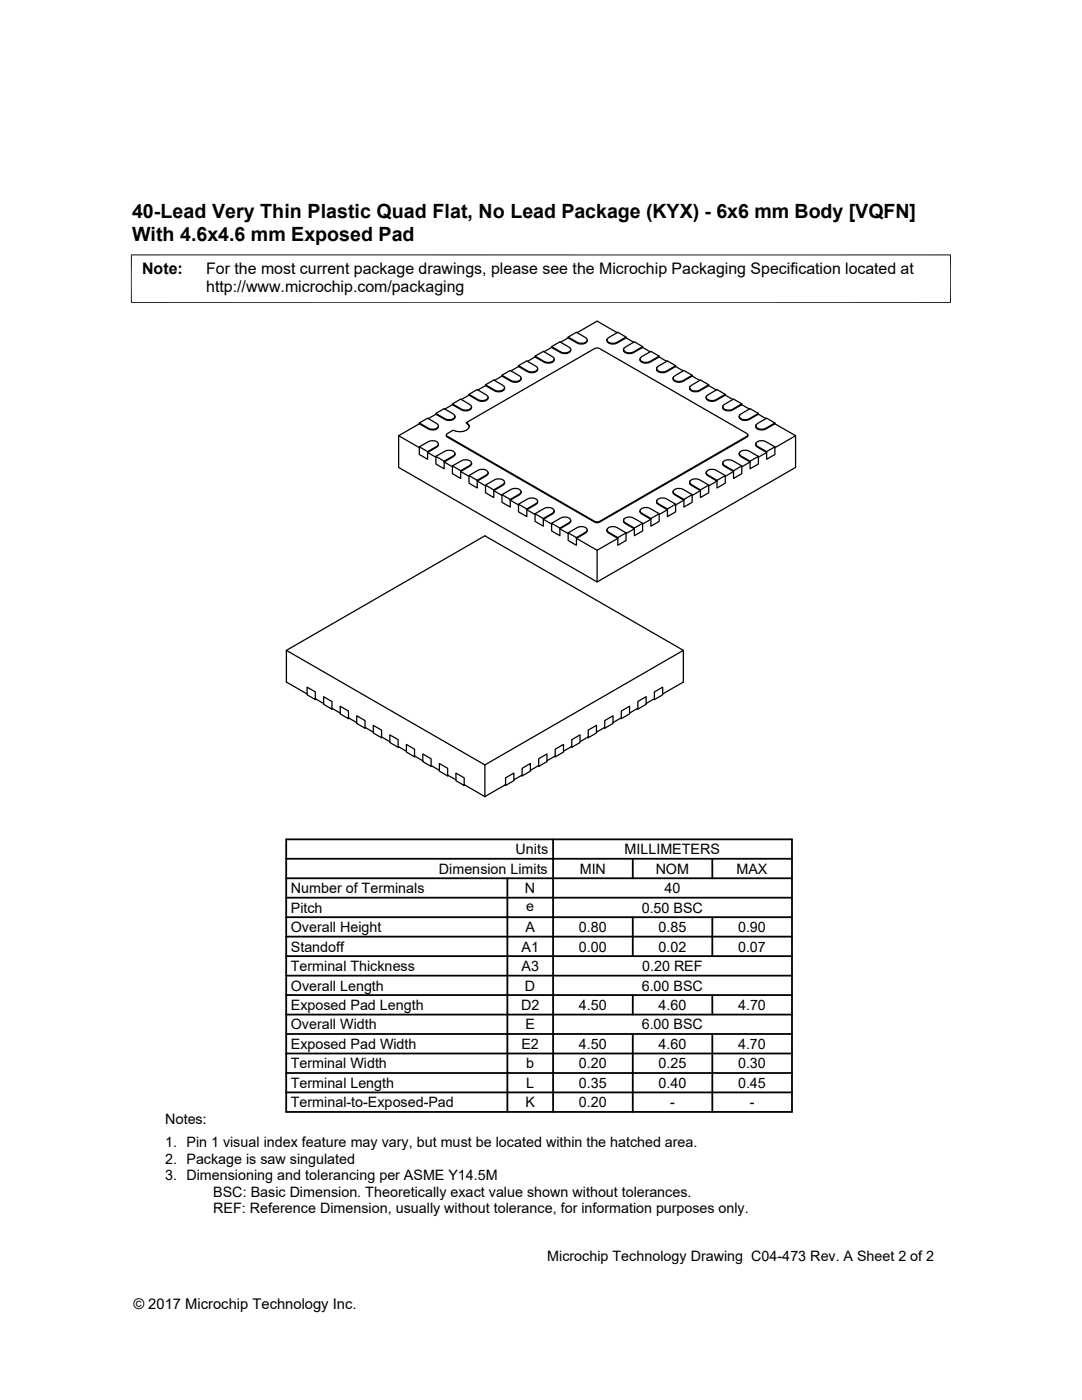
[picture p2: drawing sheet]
<svg xmlns="http://www.w3.org/2000/svg" width="216mm" height="279mm" viewBox="0 0 216 279" stroke-linecap="round" stroke-linejoin="round" font-family="sans-serif">
<g fill="none" stroke="#000" stroke-width=".25">
<path d="M93.6 78.9l1.8 1a1.3 1.3 0 0 0 2-.6M93.6 78.7l1.8 1.1a1.38 1.38 0 0 0 2-.5l-.4-.5-1.8-1.1-1.6 1v.2M93.6 78.9l-1.5 .8M96.9 77l-1.5 .8M96.9 77l1.8 1a1.38 1.38 0 0 0 2-.5v-.1M96.9 76.8l1.8 1.1a1.49 1.49 0 0 0 2-.4l-.1-.4-.3-.2-1.8-1.1-1.6 1v.2M100.2 75.1l1.8 1a1.38 1.38 0 0 0 2-.5v-.1M100.2 74.9l1.8 1a1.36 1.36 0 0 0 2-.4l-.4-.5-1.8-1.1-1.6 1v.2M100.2 75.1l-1.5 .8M103.5 73.2l1.8 1a1.38 1.38 0 0 0 2-.5v-.1M103.5 73l1.8 1a1.36 1.36 0 0 0 2-.4l-.4-.5-1.8-1.1-1.6 1v.2M103.5 73.2l-1.5 .8"/>
<path d="M106.8 71.2l-1.5 .9M106.8 71.2l1.8 1.1a1.38 1.38 0 0 0 2-.5v-.2M106.8 71.1l1.8 1a1.36 1.36 0 0 0 2-.5l-.4-.4-1.8-1.1-1.6 1v.1M110.1 69.3l-1.6 .9M110.1 69.3l1.8 1.1a1.38 1.38 0 0 0 2-.5v-.2M110.1 69.2l1.8 1a1.36 1.36 0 0 0 2-.5l-.4-.4-1.8-1.1-1.6 1v.1M113.4 67.4l-1.6 .9M113.4 67.4l1.8 1.1a1.38 1.38 0 0 0 2-.5v-.2M113.4 67.3l1.8 1a1.36 1.36 0 0 0 2-.5l-.4-.4-1.8-1.1-1.6 1v.1M123.1 66.4l-4-2.3-4 2.3M124.9 67.4l1.5 .9M124.9 67.4l-1.8 1.1a1.38 1.38 0 0 1-2-.5v-.2"/>
<path d="M124.9 67.3l-1.8 1a1.36 1.36 0 0 1-2-.5M124.9 67.4v-.1l-1.6-1-1.8 1.1-.4 .4M128.2 69.3l1.5 .9M128.2 69.3l-1.8 1.1a1.38 1.38 0 0 1-2-.5v-.2M128.2 69.2l-1.8 1a1.36 1.36 0 0 1-2-.5M128.2 69.3v-.1l-1.6-1-1.8 1.1-.4 .4M131.5 71.2l1.5 .9M131.5 71.2l-1.8 1.1a1.38 1.38 0 0 1-2-.5v-.2M131.5 71.1l-1.8 1a1.36 1.36 0 0 1-2-.5M131.5 71.2v-.1l-1.6-1-1.8 1.1-.4 .4M134.8 73.2l-1.8 1a1.38 1.38 0 0 1-2-.5v-.1M134.8 73l-1.8 1a1.36 1.36 0 0 1-2-.4"/>
<path d="M134.8 73.2v-.2l-1.6-1-1.8 1.1-.4 .5M134.8 73.2l1.5 .8M138.1 75.1l-1.8 1a1.38 1.38 0 0 1-2-.5v-.1M138.1 74.9l-1.8 1a1.36 1.36 0 0 1-2-.4M138.1 75.1v-.2l-1.6-1-1.8 1.1-.4 .5M138.1 75.1l1.5 .8M141.4 77l-1.8 1a1.39 1.39 0 0 1-2-.5v-.1M141.4 76.8l-1.8 1.1a1.38 1.38 0 0 1-2-.5M141.4 77v-.2l-1.6-1-1.8 1.1-.4 .5M141.4 77l1.5 .8M144.7 78.9l-1.8 1a1.38 1.38 0 0 1-2-.5v-.1M144.7 78.7l-1.8 1.1a1.36 1.36 0 0 1-2-.5"/>
<path d="M144.7 78.9v-.2l-1.6-1-1.8 1.1-.4 .5M144.7 78.9l1.5 .8M79.5 87l4.2 2.3M83.7 89.2l1.6 .9v1.6l-1.6-1zM83.7 84.6l1.8 1a1.38 1.38 0 0 0 2-.4v-.2M83.7 84.4l1.8 1.1a1.36 1.36 0 0 0 2-.5l-.4-.5-1.8-1-1.6 .9v.2M83.7 84.6l-4.2 2.4M83.7 89.2l1.8-1.1a1.38 1.38 0 0 1 2 .5l-.4 .5-1.8 1M87 91.1l1.6 .9v1.6l-1.6-1zM87 91.1l1.8-1.1a1.38 1.38 0 0 1 2 .5l-.4 .5-1.8 1M87 82.7l-1.6 .8M87 82.7l1.8 1a1.38 1.38 0 0 0 2-.5v-.1"/>
<path d="M87 82.5l1.8 1.1a1.36 1.36 0 0 0 2-.5l-.4-.5-1.8-1-1.6 .9v.2M87.5 88.6v.3l-.4 .3-1.8 1.1 1.7 .9M89.1 86.8l.2 .4 29.4 17 .4 .1 .5-.1 29.4-17 .2-.4M89.1 86.7l1.3-.8a2.37 2.37 0 0 0 3.2-.6v-.4l-.5-.6 25.6-14.7 .4-.2 .5 .2 29.4 16.9 .2 .3-.2 .3-29.4 17-.5 .1-.4-.1-29.4-17-.2-.1zM90.3 93l1.6 .9v1.6l-1.6-1zM90.3 93l1.8-1.1a1.38 1.38 0 0 1 2 .5l-.4 .5-1.8 1M90.3 80.8l1.8 1a1.38 1.38 0 0 0 2-.5v-.1M90.3 80.8l-1.5 .8M90.3 80.6l1.8 1.1a1.36 1.36 0 0 0 2-.5l-.4-.5-1.8-1-1.6 .9v.2M90.8 90.5v.3l-.4 .3-1.8 1.1 1.7 1M93.1 84.3l.5 .9M93.6 94.9l1.8-1a1.38 1.38 0 0 1 2 .4l-.4 .5-1.8 1.1"/>
<path d="M93.6 94.9l1.6 1v1.5l-1.6-1zM94.1 92.4v.3l-.4 .3-1.8 1.1 1.7 1M96.9 96.8l1.8-1a1.49 1.49 0 0 1 2 .3l-.1 .4-.3 .2-1.8 1.1M96.9 96.8l1.6 1v1.5l-1.6-1zM97.4 94.3v.3l-.4 .4-1.8 1 1.7 1M100.2 98.7l1.8-1a1.36 1.36 0 0 1 2 .4l-.4 .5-1.8 1.1M100.2 98.7l1.6 1v1.5l-1.6-1zM100.7 96.2v.3l-.4 .4-1.8 1 1.7 1M104 98.1l-.1 .4-.3 .3-1.8 1 1.7 1M134.3 98.1v-.1a1.49 1.49 0 0 1 2-.3l1.8 1M134.3 98.1v.3l.4 .4 1.8 1-1.7 1M134.3 98.1l.4 .5 1.8 1.1"/>
<path d="M136.5 99.7l1.6-1v1.5l-1.6 1zM137.6 96.2a1.21 1.21 0 0 1 1.7-.6l2.1 1.2M137.6 96.2v.3l.4 .4 1.8 1-1.7 1M137.6 96.2l.4 .5 1.8 1.1M139.8 97.8l1.6-1v1.5l-1.6 1zM140.9 94.3a1.21 1.21 0 0 1 1.7-.6l2.1 1.2M140.9 94.3v.3l.4 .4 1.8 1-1.7 1M140.9 94.3l.4 .5 1.8 1.1M143.1 95.9l1.6-1v1.5l-1.6 1zM144.2 92.4a1.19 1.19 0 0 1 1.7-.6l2.1 1.2M144.2 92.4v.3l.3 .3 1.9 1.1-1.7 1M144.2 92.4l.3 .5 1.9 1"/>
<path d="M146.4 93.9l1.6-.9v1.5l-1.6 1zM147.5 90.5a1.18 1.18 0 0 1 1.6-.6l2.2 1.2M147.5 90.5v.3l.3 .3 1.9 1.1-1.7 1M147.5 90.5l.3 .5 1.9 1M148 80.8l-1.8 1a1.38 1.38 0 0 1-2-.5v-.1M148 80.6l-1.8 1.1a1.36 1.36 0 0 1-2-.5M148 80.8v-.2l-1.6-.9-1.9 1-.3 .5M148 80.8l1.5 .8M149.7 92l1.6-.9v1.5l-1.6 1zM150.8 88.6a1.18 1.18 0 0 1 1.6-.6l2.2 1.2M150.8 88.6v.3l.4 .3 1.8 1.1-1.7 .9M150.8 88.6l.4 .5 1.8 1"/>
<path d="M151.3 82.7l1.5 .8M151.3 82.7l-1.8 1a1.38 1.38 0 0 1-2-.5v-.1M151.3 82.5l-1.8 1.1a1.36 1.36 0 0 1-2-.5M151.3 82.7v-.2l-1.6-.9-1.9 1-.3 .5M153 90.1l1.6-.9v1.5l-1.6 1zM154.6 84.6l4.1 2.4v6.3l-39.6 22.8-39.6-22.8v-6.3M154.6 84.6l-1.8 1a1.38 1.38 0 0 1-2-.4v-.2M154.6 84.4l-1.8 1.1a1.36 1.36 0 0 1-2-.5M154.6 84.6v-.2l-1.6-.9-1.8 1-.4 .5M158.7 87l-4.1 2.3M103.5 100.6l1.8-1a1.36 1.36 0 0 1 2 .5l-.4 .4-1.8 1.1M103.5 100.6l1.6 1v1.5l-1.6-.9z"/>
<path d="M106.8 102.5l1.8-1a1.36 1.36 0 0 1 2 .5l-.4 .4-1.8 1.1M106.8 102.5l1.6 1v1.5l-1.6-.9zM107.3 100.1l-.1 .3-.3 .3-1.8 1 1.7 1M110.1 104.4l1.8-1a1.36 1.36 0 0 1 2 .5l-.4 .4-1.8 1.1M110.1 104.4l1.6 1v1.5l-1.6-.9zM110.6 102l-.1 .3-.3 .3-1.8 1 1.7 1M113.4 106.3l1.8-1a1.36 1.36 0 0 1 2 .5l-.4 .4-1.8 1.1M113.4 106.3l1.6 1v1.5l-1.6-.9zM113.9 103.9v.2l-.4 .4-1.8 1 1.7 1M117.2 105.8v.2l-.4 .4-1.8 1 4.1 2.4M119.1 109.8v6.3M121.1 105.8a1.17 1.17 0 0 1 1.6-.7l2.2 1.2"/>
<path d="M121.1 105.8v.2l.4 .4 1.8 1-4.2 2.4M121.1 105.8l.4 .4 1.8 1.1M123.3 107.3l1.6-1v1.6l-1.6 .9zM124.4 103.9v-.2a1.46 1.46 0 0 1 2-.3l1.8 1M124.4 103.9l.1 .3 .3 .3 1.8 1-1.7 1M124.4 103.9l.4 .4 1.8 1.1M126.6 105.4l1.6-1v1.6l-1.6 .9zM127.7 102v-.2a1.46 1.46 0 0 1 2-.3l1.8 1M127.7 102l.1 .3 .3 .3 1.8 1-1.7 1M127.7 102l.4 .4 1.8 1.1M129.9 103.5l1.6-1v1.6l-1.6 .9zM131 100.1v-.2a1.46 1.46 0 0 1 2-.3l1.8 1"/>
<path d="M131 100.1l.1 .3 .3 .3 1.8 1-1.7 1M131 100.1l.4 .4 1.8 1.1M133.2 101.6l1.6-1v1.6l-1.6 .9zM57.1 129.8l39.7-22.9 39.6 22.9v6.3l-4.2 2.4M61.3 137.1l1.6 1v1.5l-1.6-.9zM61.3 138.5l-4.2-2.4v-6.3l39.7 22.9M62.9 139.4l1.7 1M63.1 139.5l-.2 .1M64.6 139l1.6 1v1.5l-1.6-.9zM127.3 140l1.6-1v1.6l-1.6 .9zM130.5 139.5l.1 .1M130.6 139.4l-1.7 1"/>
<path d="M130.6 138.1l1.6-1v1.6l-1.6 .9zM136.4 129.8l-39.6 22.9M66.2 141.4l1.7 .9M66.4 141.4l-.2 .1M67.9 140.9l1.6 1v1.5l-1.6-.9zM69.5 143.3l1.7 .9M69.7 143.3l-.2 .1M71.2 142.9l1.6 .9v1.5l-1.6-.9zM72.8 145.2l1.7 .9M73 145.2l-.2 .1M74.5 144.8l1.6 .9v1.5l-1.6-.9zM76.1 147.1l1.7 .9"/>
<path d="M76.3 147.2h-.2M77.8 146.7l1.6 .9v1.5l-1.6-.9zM79.4 149l1.7 .9M79.6 149.1h-.2M81.1 148.6l1.6 .9v1.5l-1.6-.9zM82.7 150.9l1.7 .9M82.9 151h-.2M84.4 150.5l1.6 .9v1.6l-1.6-1zM86 152.8l1.7 .9M86.2 152.9l-.2 .1M87.7 152.4l1.6 .9v1.6l-1.6-1zM89.3 154.7l1.7 .9"/>
<path d="M89.5 154.8l-.2 .1M91 154.3l1.6 .9v1.6l-1.6-1zM92.6 156.6l4.2 2.4M92.8 156.7l-.2 .1M96.8 152.7v6.3M100.8 156.7l.1 .1M100.9 155.2l1.6-.9v1.5l-1.6 1zM100.9 156.6l-4.1 2.4M104.1 154.8l.1 .1M104.2 153.3l1.6-.9v1.5l-1.6 1zM104.2 154.7l-1.7 .9M107.4 152.9l.1 .1"/>
<path d="M107.5 151.4l1.6-.9v1.5l-1.6 1zM107.5 152.8l-1.7 .9M110.6 151h.2M110.8 149.5l1.6-.9v1.5l-1.6 .9zM110.8 150.9l-1.7 .9M113.9 149.1h.2M114.1 147.6l1.6-.9v1.5l-1.6 .9zM114.1 149l-1.7 .9M117.2 147.2h.2M117.4 145.7l1.6-.9v1.5l-1.6 .9zM117.4 147.1l-1.7 .9M120.5 145.2l.2 .1"/>
<path d="M120.7 145.2l-1.7 .9M120.7 143.8l1.6-.9v1.5l-1.6 .9zM123.8 143.3l.2 .1M124 143.3l-1.7 .9M124 141.9l1.6-1v1.6l-1.6 .9zM127.1 141.4l.2 .1M127.3 141.4l-1.7 .9"/>
</g>
<g fill="none" stroke="#000" stroke-width=".36">
<path d="M57.1 179.2h100.9M57.1 175.3h100.9M57.1 171.4h100.9M57.1 167.5h100.9v54.4h-100.9zM101.2 175.3v46.6M110.4 167.5v54.4M126.3 171.4v3.9M142.1 171.4v3.9M57.1 186.9h100.9M57.1 183h100.9M57.1 198.6h100.9M57.1 194.7h100.9"/>
<path d="M57.1 190.8h100.9M126.3 183v7.8M126.3 198.6v3.9M142.1 183v7.8M142.1 198.6v3.9M57.1 214.1h100.9M57.1 206.4h100.9M57.1 202.5h100.9M57.1 210.2h100.9M57.1 218h100.9M126.3 206.4v15.5M142.1 206.4v15.5"/>
</g>
<path d="M26.1 50.9h163.7M26.2 50.8v9.7M189.7 50.8v9.7M26.1 60.4h163.7" fill="none" stroke="#000" stroke-width=".2"/>
<g font-size="3.9">
<text x="26.4" y="43.5">40-Lead Very Thin Plastic Quad Flat, No Lead Package (KYX) - 6x6 mm Body [VQFN]</text>
<text x="26.4" y="48">With 4.6x4.6 mm Exposed Pad</text>
</g>
<g font-size="3.2">
<text x="28.4" y="54.6">Note:</text>
<text x="41.1" y="54.6">For the most current package drawings, please see the Microchip Packaging Specification located at</text>
<text x="41.1" y="58.3">http://www.microchip.com/packaging</text>
</g>
<g font-size="2.9">
<text x="102.9" y="170.5">Units</text>
<text x="124.6" y="170.5">MILLIMETERS</text>
<text x="58" y="178.2">Number of Terminals</text>
<text x="87.6" y="174.4">Dimension Limits</text>
<text x="104.8" y="178.2">N</text>
<text x="115.7" y="174.4">MIN</text>
<text x="130.8" y="174.4">NOM</text>
<text x="132.6" y="178.2">40</text>
<text x="147" y="174.4">MAX</text>
<text x="58" y="182.1">Pitch</text>
<text x="105" y="181.8">e</text>
<text x="128" y="182.1">0.50 BSC</text>
<text x="58" y="186">Overall Height</text>
<text x="58" y="189.9">Standoff</text>
<text x="104.1" y="189.9">A1</text>
<text x="104.8" y="186">A</text>
<text x="115.5" y="186">0.80</text>
<text x="115.5" y="189.9">0.00</text>
<text x="131.4" y="186">0.85</text>
<text x="131.4" y="189.9">0.02</text>
<text x="147.3" y="186">0.90</text>
<text x="147.3" y="189.9">0.07</text>
<text x="58" y="193.8">Terminal Thickness</text>
<text x="58" y="197.7">Overall Length</text>
<text x="104.1" y="193.8">A3</text>
<text x="104.8" y="197.7">D</text>
<text x="128" y="197.7">6.00 BSC</text>
<text x="128.1" y="193.8">0.20 REF</text>
<text x="58" y="201.6">Exposed Pad Length</text>
<text x="104" y="201.6">D2</text>
<text x="115.5" y="201.6">4.50</text>
<text x="131.4" y="201.6">4.60</text>
<text x="147.3" y="201.6">4.70</text>
<text x="58" y="205.4">Overall Width</text>
<text x="58" y="209.3">Exposed Pad Width</text>
<text x="104" y="209.3">E2</text>
<text x="104.8" y="205.4">E</text>
<text x="115.5" y="209.3">4.50</text>
<text x="128" y="205.4">6.00 BSC</text>
<text x="131.4" y="209.3">4.60</text>
<text x="147.3" y="209.3">4.70</text>
<text x="58" y="213.2">Terminal Width</text>
<text x="105" y="213.2">b</text>
<text x="115.5" y="213.2">0.20</text>
<text x="131.4" y="213.2">0.25</text>
<text x="147.3" y="213.2">0.30</text>
<text x="58" y="217.1">Terminal Length</text>
<text x="58" y="221">Terminal-to-Exposed-Pad</text>
<text x="104.8" y="221">K</text>
<text x="105" y="217.1">L</text>
<text x="115.5" y="221">0.20</text>
<text x="115.5" y="217.1">0.35</text>
<text x="131.4" y="217.1">0.40</text>
<text x="133.7" y="221">-</text>
<text x="147.3" y="217.1">0.45</text>
<text x="149.6" y="221">-</text>
<text x="32.9" y="224.3">Notes:</text>
<text x="32.9" y="228.9">1. Pin 1 visual index feature may vary, but must be located within the hatched area.</text>
<text x="32.9" y="232.2">2. Package is saw singulated</text>
<text x="32.9" y="235.5">3. Dimensioning and tolerancing per ASME Y14.5M</text>
<text x="42.5" y="238.8">BSC: Basic Dimension. Theoretically exact value shown without tolerances.</text>
<text x="42.5" y="242.2">REF: Reference Dimension, usually without tolerance, for information purposes only.</text>
<text x="109.2" y="251.7">Microchip Technology Drawing C04-473 Rev. A Sheet 2 of 2</text>
<text x="26.6" y="261.3">© 2017 Microchip Technology Inc.</text>
</g>
</svg>
